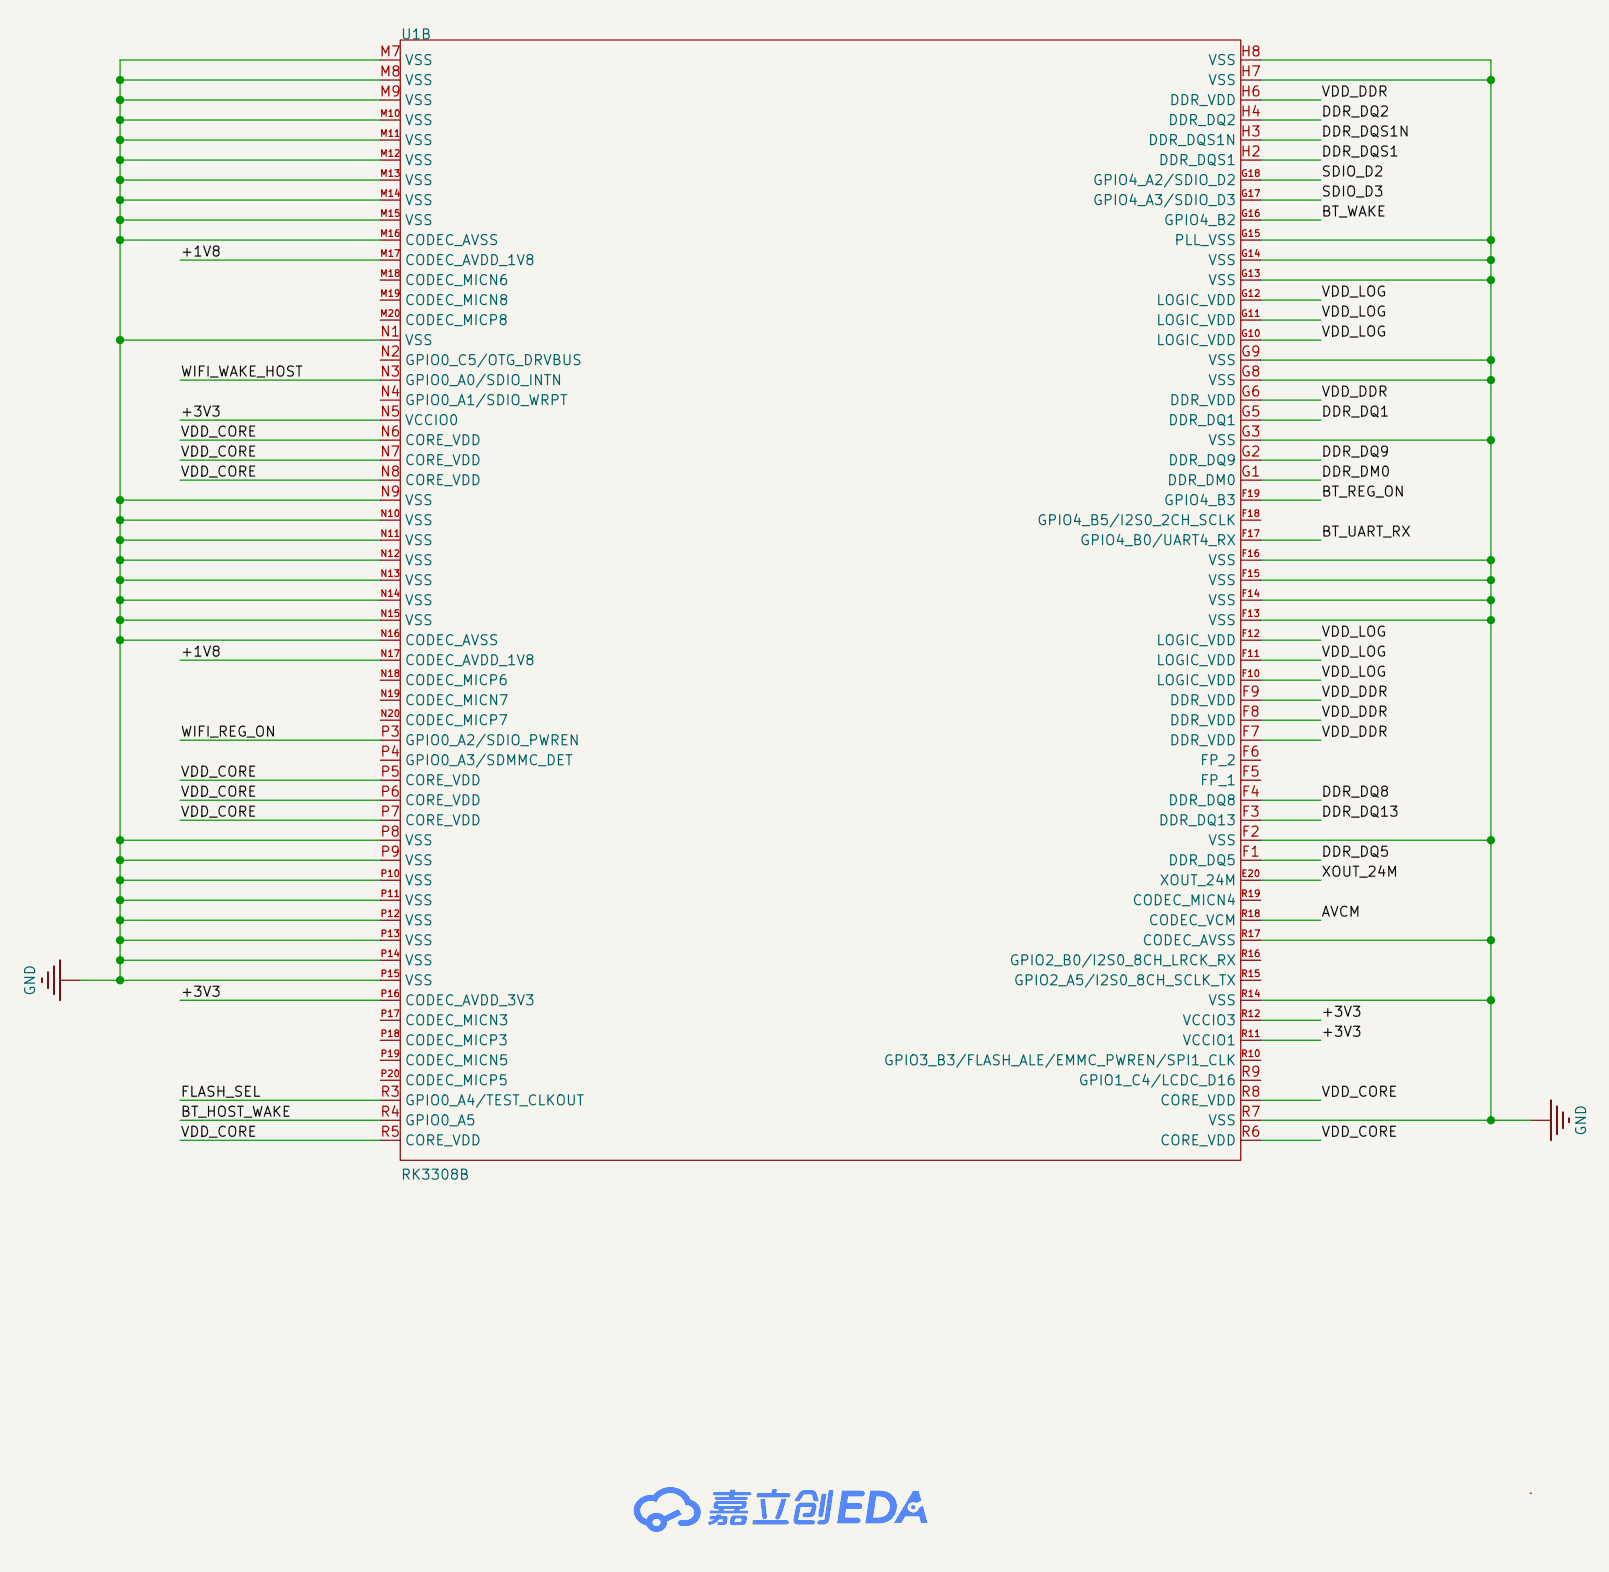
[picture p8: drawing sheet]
<svg xmlns="http://www.w3.org/2000/svg" width="204mm" height="200mm" viewBox="0 0 204 200" stroke-linecap="round" stroke-linejoin="round" font-family="sans-serif">
<path d="M0 0h204.2v199.6h-204.2z" fill="#f5f4ef" stroke="#f5f4ef" stroke-width=".13"/>
<path d="M194.3 142.2h2.5M194.2 189.6h.1" fill="none" stroke="#840000" stroke-width=".15"/>
<path d="M196.8 139.7v5.1M197.6 140.5v3.5M198.4 141.2v2.1M199.1 142v.5" fill="none" stroke="#840000" stroke-width=".25"/>
<g fill="#58f">
<path d="M81 190.5a2.61 2.61 0 0 1 1.9-.7l.5-.4a2.84 2.84 0 0 1 4.2 1 1.69 1.69 0 0 1 1.3 1.9 1.69 1.69 0 0 1-1.8 1.4h-.8l-.2-.1-.1-.3 .3-.3 1.1-.1 .3-.1 .3-.3 .1-.4-.1-.4-.3-.4-.4-.2a.35 .35 0 0 1-.3 0 .35 .35 0 0 1-.1-.4 1.95 1.95 0 0 0-1.8-1.1 1.95 1.95 0 0 0-1.8 1.1l-.7-.1-.8 .2a1.17 1.17 0 0 0-.5 1.1 1.17 1.17 0 0 0 .8 1 1.4 1.4 0 0 1 2.2-.4l1.8-.9 .4 .7-1.9 .9 .1 .2a1.41 1.41 0 0 1-1.3 1.1 1.41 1.41 0 0 1-1.4-.8l-.8-.4h1.6l.2 .3 .4 .2 .3-.2 .1-.4-.2-.3-.3-.1-.4 .2-.1 .3h-1.6a1.85 1.85 0 0 1-.2-2.8z"/>
<path d="M90.1 192.5h.8l.1-.2h.5v.2h.7l.1 .3-.1 .6-.3 .2h-.8v-.3h.5l.1-.2v-.2h-.4a2.12 2.12 0 0 1-1.3 .7l-.2-.3 .9-.4h-.7z"/>
<path d="M90.6 189.4h2l.1-.2 .6-.1v.3h1.8l.2 .3-.2 .2h-1.9v.2h1.6l.1 .1-.2 .2h-3.8l-.2-.1 .1-.2h1.7l.1-.2h-2l-.1-.2z"/>
<path d="M90.7 190.7l.4-.1h3.5l.2 .2-.1 .6-.3 .1-.5 .1-.1 .2h1l.2 .1v.1l-.2 .2h-4.7v-.1v-.3h1.1v-.2h.6l.1 .2h1.2l.2-.2h-2.5l-.2-.2v-.3h.6l.1 .2h2.7l.1-.1 .1-.2-.1-.1h-2.8l-.1 .1v.1h-.6z"/>
<path d="M92.8 192.5l.4-.1h1.4l.2 .3-.1 .7-.2 .1-.2 .1h-1.6l-.1-.1 .1-.3 1.3 .1 .1-.1v-.3v-.1h-.7l-.1 .1-.1 .3h-.5z"/>
<path d="M96.5 190.3h.6l.2 2.3-.2 .3-.2-.1-.1-.1z"/>
<path d="M96.1 189.6h1.8l.1-.5h.6l-.1 .5h1.6l.2 .1v.2l-.1 .1-.2 .1h-3.8l-.2-.1z"/>
<path d="M99.2 190.3h.6l-.8 2.3-.1 .3h-.3l-.2-.1v-.2z"/>
<path d="M95.6 193h4.3l.1 .1 .1 .2-.1 .2-.2 .1h-4.2l-.1-.2z"/>
<path d="M101.6 189.4l.5-.2 1.2 .1 .3 .3 .3 .9-.6 .1-.3-.8-.8-.1-.2 .1-.6 .8h-.5v-.2z"/>
<path d="M101.2 191l.6-.2h1.3l.4 .2 .1 .4-.2 .9-.1 .2-.4 .1h-.9l-.1-.2 .1-.3 .8-.1 .2-.7h-1.3l-.4 1.6 .1 .1h1.9l.1 .2-.1 .3-.2 .1h-1.8l-.5-.2-.1-.5 .3-1.6z"/>
<path d="M104.3 189.7h.6l-.4 2.7-.2 .2h-.2h-.2v-.2z"/>
<path d="M105.2 189.2h.6l-.5 3.7a.86 .86 0 0 1-.9 .7h-.5l-.2-.3 .2-.2 .6-.1 .2-.1z"/>
<path d="M106.9 189.3h2.5l.3 .2v.3l-.2 .2h-1.9l-.1 .9h1.6l.3 .1v.3l-.1 .2-.2 .1h-1.7l-.2 1.1h1.8l.2 .3-.2 .4h-2.7z"/>
<path d="M110.5 189.3h1.3l.7 .1 .6 .3 .4 .5 .3 .8v.8l-.4 .7-.6 .6-.9 .3h-2.1l.1-.7h1.6l.6-.1 .5-.4 .3-.6v-.8l-.3-.4-.5-.3-.9-.1-.4 2.7h-.9z"/>
<path d="M115.9 189.3h.7l.3 1.2-.6 .3-.4-.1-.4 .2-.3 .3v.4l.4 .4h.5l.3-.2 .2-.3 .5-.3 .6 2.2h-.8l-.2-.9h-1.8l-.5 .9h-.9z"/>
<circle cx="115.9" cy="191.4" r=".27"/>
</g>
<g fill="none" stroke="#840000" stroke-width=".15">
<path d="M48.3 17.8h2.5M48.3 15.2h2.5M48.3 12.7h2.5M48.3 10.2h2.5M48.3 7.6h2.5M50.8 5.1h106.7v142.2h-106.7zM157.5 17.8h2.5M157.5 15.2h2.5M157.5 12.7h2.5M157.5 10.2h2.5M157.5 7.6h2.5M48.3 38.1h2.5"/>
<path d="M48.3 35.6h2.5M48.3 33h2.5M48.3 30.5h2.5M48.3 27.9h2.5M48.3 25.4h2.5M48.3 22.9h2.5M48.3 20.3h2.5M157.5 38.1h2.5M157.5 35.6h2.5M157.5 33h2.5M157.5 30.5h2.5M157.5 27.9h2.5"/>
<path d="M157.5 25.4h2.5M157.5 22.9h2.5M157.5 20.3h2.5M48.3 58.4h2.5M48.3 55.9h2.5M48.3 53.3h2.5M48.3 50.8h2.5M48.3 48.3h2.5M48.3 45.7h2.5M48.3 43.2h2.5M48.3 40.6h2.5M157.5 58.4h2.5"/>
<path d="M157.5 55.9h2.5M157.5 53.3h2.5M157.5 50.8h2.5M157.5 48.3h2.5M157.5 45.7h2.5M157.5 43.2h2.5M157.5 40.6h2.5M48.3 78.7h2.5M48.3 76.2h2.5M48.3 73.7h2.5M48.3 71.1h2.5M48.3 68.6h2.5"/>
<path d="M48.3 66h2.5M48.3 63.5h2.5M48.3 61h2.5M157.5 78.7h2.5M157.5 76.2h2.5M157.5 73.7h2.5M157.5 71.1h2.5M157.5 68.6h2.5M157.5 66h2.5M157.5 63.5h2.5M157.5 61h2.5M48.3 99.1h2.5"/>
<path d="M48.3 96.5h2.5M48.3 94h2.5M48.3 91.4h2.5M48.3 88.9h2.5M48.3 86.4h2.5M48.3 83.8h2.5M48.3 81.3h2.5M157.5 99.1h2.5M157.5 96.5h2.5M157.5 94h2.5M157.5 91.4h2.5M157.5 88.9h2.5"/>
<path d="M157.5 86.4h2.5M157.5 83.8h2.5M157.5 81.3h2.5M48.3 111.8h2.5M48.3 109.2h2.5M48.3 106.7h2.5M48.3 104.1h2.5M48.3 101.6h2.5M48.3 114.3h2.5M48.3 116.8h2.5M48.3 119.4h2.5M157.5 111.8h2.5"/>
<path d="M157.5 109.2h2.5M157.5 106.7h2.5M157.5 104.1h2.5M157.5 101.6h2.5M157.5 114.3h2.5M157.5 116.8h2.5M157.5 119.4h2.5M7.6 124.5h2.6M48.3 121.9h2.5M48.3 124.5h2.5M48.3 127h2.5M48.3 129.5h2.5"/>
<path d="M48.3 132.1h2.5M48.3 134.6h2.5M48.3 137.2h2.5M48.3 139.7h2.5M157.5 121.9h2.5M157.5 124.5h2.5M157.5 127h2.5M157.5 129.5h2.5M157.5 132.1h2.5M157.5 134.6h2.5M157.5 137.2h2.5M157.5 139.7h2.5"/>
<path d="M48.3 142.2h2.5M48.3 144.8h2.5M157.5 142.2h2.5M157.5 144.8h2.5"/>
</g>
<path d="M5.3 124.2v.5M6.1 123.4v2.1M6.9 122.7v3.5M7.6 121.9v5.1" fill="none" stroke="#840000" stroke-width=".25"/>
<g fill="none" stroke="#009600" stroke-width=".15">
<path d="M15.2 10.2h33.1M15.2 15.2h33.1M15.2 17.8h33.1M15.2 12.7h33.1M48.3 7.6h-33.1v116.9M160 7.6h29.2v134.6M160 10.2h29.2M160 15.2h7.6M160 17.8h7.6M160 12.7h7.6M15.2 25.4h33.1M15.2 20.3h33.1"/>
<path d="M15.2 22.9h33.1M15.2 30.5h33.1M15.2 27.9h33.1M22.9 33h25.4M160 35.6h29.2M160 25.4h7.6M160 20.3h7.6M160 38.1h7.6M160 22.9h7.6M160 30.5h29.2M160 27.9h7.6M160 33h29.2"/>
<path d="M15.2 43.2h33.1M22.9 58.4h25.4M22.9 48.3h25.4M22.9 53.3h25.4M22.9 55.9h25.4M160 43.2h7.6M160 40.6h7.6M160 58.4h7.6M160 50.8h7.6M160 48.3h29.2M160 53.3h7.6M160 55.9h29.2"/>
<path d="M160 45.7h29.2M15.2 73.7h33.1M15.2 71.1h33.1M15.2 76.2h33.1M15.2 68.6h33.1M15.2 63.5h33.1M15.2 78.7h33.1M15.2 66h33.1M22.9 61h25.4M160 73.7h29.2M160 71.1h29.2M160 76.2h29.2"/>
<path d="M160 61h7.6M160 68.6h7.6M160 63.5h7.6M160 78.7h29.2M15.2 81.3h33.1M22.9 94h25.4M22.9 83.8h25.4M22.9 99.1h25.4M160 94h7.6M160 83.8h7.6M160 81.3h7.6M160 88.9h7.6"/>
<path d="M160 91.4h7.6M160 86.4h7.6M15.2 119.4h33.1M15.2 109.2h33.1M15.2 114.3h33.1M15.2 116.8h33.1M15.2 106.7h33.1M15.2 111.8h33.1M22.9 104.1h25.4M22.9 101.6h25.4M160 119.4h29.2M160 104.1h7.6"/>
<path d="M160 109.2h7.6M160 116.8h7.6M160 106.7h29.2M160 101.6h7.6M160 111.8h7.6M10.2 124.5h38.1M15.2 121.9h33.1M22.9 127h25.4M22.9 139.7h25.4M160 127h29.2M160 132.1h7.6M160 139.7h7.6"/>
<path d="M160 129.5h7.6M22.9 142.2h25.4M22.9 144.8h25.4M160 142.2h34.3M160 144.8h7.6"/>
</g>
<g fill="#009600" stroke="#009600" stroke-width=".13">
<circle cx="15.2" cy="10.2" r=".46"/>
<circle cx="15.2" cy="12.7" r=".46"/>
<circle cx="15.2" cy="15.2" r=".46"/>
<circle cx="15.2" cy="17.8" r=".46"/>
<circle cx="15.2" cy="20.3" r=".46"/>
<circle cx="15.2" cy="22.9" r=".46"/>
<circle cx="15.2" cy="116.8" r=".46"/>
<circle cx="189.2" cy="106.7" r=".46"/>
<circle cx="15.2" cy="27.9" r=".46"/>
<circle cx="15.2" cy="30.5" r=".46"/>
<circle cx="15.2" cy="43.2" r=".46"/>
<circle cx="15.2" cy="81.3" r=".46"/>
<circle cx="15.2" cy="111.8" r=".46"/>
<circle cx="15.2" cy="114.3" r=".46"/>
<circle cx="189.2" cy="10.2" r=".46"/>
<circle cx="189.2" cy="78.7" r=".46"/>
<circle cx="189.2" cy="119.4" r=".46"/>
<circle cx="189.2" cy="127" r=".46"/>
<circle cx="189.2" cy="142.2" r=".46"/>
<circle cx="15.2" cy="25.4" r=".46"/>
<circle cx="15.2" cy="68.6" r=".46"/>
<circle cx="15.2" cy="71.1" r=".46"/>
<circle cx="15.2" cy="73.7" r=".46"/>
<circle cx="15.2" cy="109.2" r=".46"/>
<circle cx="15.2" cy="119.4" r=".46"/>
<circle cx="189.2" cy="30.5" r=".46"/>
<circle cx="189.2" cy="33" r=".46"/>
<circle cx="189.2" cy="35.6" r=".46"/>
<circle cx="189.2" cy="48.3" r=".46"/>
<circle cx="189.2" cy="55.9" r=".46"/>
<circle cx="15.2" cy="63.5" r=".46"/>
<circle cx="15.2" cy="66" r=".46"/>
<circle cx="15.2" cy="76.2" r=".46"/>
<circle cx="15.2" cy="78.7" r=".46"/>
<circle cx="15.2" cy="106.7" r=".46"/>
<circle cx="15.2" cy="121.9" r=".46"/>
<circle cx="15.2" cy="124.5" r=".46"/>
<circle cx="189.2" cy="45.7" r=".46"/>
<circle cx="189.2" cy="71.1" r=".46"/>
<circle cx="189.2" cy="73.7" r=".46"/>
<circle cx="189.2" cy="76.2" r=".46"/>
</g>
<g font-size="1.3" fill="#006464">
<text x="50.8" y="5.3">U1B</text>
<text x="51.3" y="8.6">VSS</text>
<text x="51.3" y="11.1">VSS</text>
<text x="153.2" y="11.1">VSS</text>
<text x="153.2" y="8.6">VSS</text>
<text x="51.3" y="13.7">VSS</text>
<text x="51.3" y="16.2">VSS</text>
<text x="148.2" y="16.2">DDR_DQ2</text>
<text x="148.3" y="13.7">DDR_VDD</text>
<text x="51.3" y="18.7">VSS</text>
<text x="51.3" y="21.3">VSS</text>
<text x="51.3" y="23.8">VSS</text>
<text x="138.6" y="23.8">GPIO4_A2/SDIO_D2</text>
<text x="145.6" y="18.7">DDR_DQS1N</text>
<text x="146.9" y="21.3">DDR_DQS1</text>
<text x="51.3" y="26.4">VSS</text>
<text x="51.3" y="28.9">VSS</text>
<text x="138.6" y="26.4">GPIO4_A3/SDIO_D3</text>
<text x="147.6" y="28.9">GPIO4_B2</text>
<text x="51.3" y="31.4">CODEC_AVSS</text>
<text x="51.3" y="34">CODEC_AVDD_1V8</text>
<text x="148.9" y="31.4">PLL_VSS</text>
<text x="153.2" y="34">VSS</text>
<text x="51.3" y="36.5">CODEC_MICN6</text>
<text x="51.3" y="39.1">CODEC_MICN8</text>
<text x="51.3" y="41.6">CODEC_MICP8</text>
<text x="146.6" y="41.6">LOGIC_VDD</text>
<text x="146.6" y="39.1">LOGIC_VDD</text>
<text x="153.2" y="36.5">VSS</text>
<text x="51.3" y="44.1">VSS</text>
<text x="51.3" y="46.7">GPIO0_C5/OTG_DRVBUS</text>
<text x="146.6" y="44.1">LOGIC_VDD</text>
<text x="153.2" y="46.7">VSS</text>
<text x="51.3" y="49.2">GPIO0_A0/SDIO_INTN</text>
<text x="51.3" y="51.8">GPIO0_A1/SDIO_WRPT</text>
<text x="148.3" y="51.8">DDR_VDD</text>
<text x="153.2" y="49.2">VSS</text>
<text x="51.3" y="54.3">VCCIO0</text>
<text x="51.3" y="56.8">CORE_VDD</text>
<text x="51.3" y="59.4">CORE_VDD</text>
<text x="148.2" y="59.4">DDR_DQ9</text>
<text x="148.2" y="54.3">DDR_DQ1</text>
<text x="153.2" y="56.8">VSS</text>
<text x="51.3" y="61.9">CORE_VDD</text>
<text x="51.3" y="64.5">VSS</text>
<text x="147.6" y="64.5">GPIO4_B3</text>
<text x="148" y="61.9">DDR_DM0</text>
<text x="51.3" y="67">VSS</text>
<text x="51.3" y="69.5">VSS</text>
<text x="131.5" y="67">GPIO4_B5/I2S0_2CH_SCLK</text>
<text x="137" y="69.5">GPIO4_B0/UART4_RX</text>
<text x="51.3" y="72.1">VSS</text>
<text x="51.3" y="74.6">VSS</text>
<text x="51.3" y="77.2">VSS</text>
<text x="153.2" y="77.2">VSS</text>
<text x="153.2" y="74.6">VSS</text>
<text x="153.2" y="72.1">VSS</text>
<text x="51.3" y="79.7">VSS</text>
<text x="51.3" y="82.2">CODEC_AVSS</text>
<text x="146.6" y="82.2">LOGIC_VDD</text>
<text x="153.2" y="79.7">VSS</text>
<text x="51.3" y="84.8">CODEC_AVDD_1V8</text>
<text x="51.3" y="87.3">CODEC_MICP6</text>
<text x="51.3" y="89.9">CODEC_MICN7</text>
<text x="146.6" y="87.3">LOGIC_VDD</text>
<text x="146.6" y="84.8">LOGIC_VDD</text>
<text x="148.3" y="89.9">DDR_VDD</text>
<text x="51.3" y="92.4">CODEC_MICP7</text>
<text x="51.3" y="94.9">GPIO0_A2/SDIO_PWREN</text>
<text x="148.3" y="94.9">DDR_VDD</text>
<text x="148.3" y="92.4">DDR_VDD</text>
<text x="51.3" y="97.5">GPIO0_A3/SDMMC_DET</text>
<text x="51.3" y="100">CORE_VDD</text>
<text x="152.2" y="100">FP_1</text>
<text x="152.2" y="97.5">FP_2</text>
<text x="51.3" y="102.6">CORE_VDD</text>
<text x="51.3" y="105.1">CORE_VDD</text>
<text x="51.3" y="107.6">VSS</text>
<text x="146.9" y="105.1">DDR_DQ13</text>
<text x="148.2" y="102.6">DDR_DQ8</text>
<text x="153.2" y="107.6">VSS</text>
<text x="51.3" y="110.2">VSS</text>
<text x="51.3" y="112.7">VSS</text>
<text x="147.1" y="112.7">XOUT_24M</text>
<text x="148.2" y="110.2">DDR_DQ5</text>
<text x="51.3" y="115.3">VSS</text>
<text x="51.3" y="117.8">VSS</text>
<text x="143.6" y="115.3">CODEC_MICN4</text>
<text x="145.7" y="117.8">CODEC_VCM</text>
<text x="51.3" y="120.3">VSS</text>
<text x="51.3" y="122.9">VSS</text>
<text x="51.3" y="125.4">VSS</text>
<text x="128" y="122.9">GPIO2_B0/I2S0_8CH_LRCK_RX</text>
<text x="128.6" y="125.4">GPIO2_A5/I2S0_8CH_SCLK_TX</text>
<text x="144.9" y="120.3">CODEC_AVSS</text>
<text x="4.8" y="126.5" transform="rotate(-90 4.8 126.5)">GND</text>
<text x="51.3" y="128">CODEC_AVDD_3V3</text>
<text x="51.3" y="130.5">CODEC_MICN3</text>
<text x="150" y="130.5">VCCIO3</text>
<text x="153.2" y="128">VSS</text>
<text x="51.3" y="133">CODEC_MICP3</text>
<text x="51.3" y="135.6">CODEC_MICN5</text>
<text x="112.1" y="135.6">GPIO3_B3/FLASH_ALE/EMMC_PWREN/SPI1_CLK</text>
<text x="150" y="133">VCCIO1</text>
<text x="51.3" y="138.1">CODEC_MICP5</text>
<text x="51.3" y="140.7">GPIO0_A4/TEST_CLKOUT</text>
<text x="51.3" y="143.2">GPIO0_A5</text>
<text x="136.8" y="138.1">GPIO1_C4/LCDC_D16</text>
<text x="147.1" y="140.7">CORE_VDD</text>
<text x="153.2" y="143.2">VSS</text>
<text x="51.3" y="145.7">CORE_VDD</text>
<text x="147.1" y="145.7">CORE_VDD</text>
<text x="201.6" y="144.3" transform="rotate(-90 201.6 144.3)">GND</text>
<text x="50.8" y="150.1">RK3308B</text>
</g>
<g font-size="1.3" fill="#a90000">
<text x="48.1" y="7.5">M7</text>
<text x="48.1" y="10">M8</text>
<text x="157.4" y="10">H7</text>
<text x="157.4" y="7.5">H8</text>
<text x="48.1" y="12.6">M9</text>
<text x="157.4" y="17.6">H3</text>
<text x="157.4" y="15.1">H4</text>
<text x="157.4" y="12.6">H6</text>
<text x="157.4" y="20.2">H2</text>
<text x="48.1" y="43">N1</text>
<text x="48.1" y="45.6">N2</text>
<text x="157.4" y="45.6">G9</text>
<text x="48.1" y="48.1">N3</text>
<text x="48.1" y="50.7">N4</text>
<text x="48.1" y="53.2">N5</text>
<text x="157.4" y="53.2">G5</text>
<text x="157.4" y="50.7">G6</text>
<text x="157.4" y="48.1">G8</text>
<text x="48.1" y="55.7">N6</text>
<text x="48.1" y="58.3">N7</text>
<text x="157.4" y="58.3">G2</text>
<text x="157.4" y="55.7">G3</text>
<text x="48.1" y="60.8">N8</text>
<text x="48.1" y="63.4">N9</text>
<text x="157.4" y="60.8">G1</text>
<text x="157.5" y="88.8">F9</text>
<text x="48.2" y="93.8">P3</text>
<text x="157.5" y="93.8">F7</text>
<text x="157.5" y="91.3">F8</text>
<text x="48.2" y="96.4">P4</text>
<text x="48.2" y="98.9">P5</text>
<text x="48.2" y="101.5">P6</text>
<text x="157.5" y="101.5">F4</text>
<text x="157.5" y="98.9">F5</text>
<text x="157.5" y="96.4">F6</text>
<text x="48.2" y="104">P7</text>
<text x="48.2" y="106.5">P8</text>
<text x="157.5" y="106.5">F2</text>
<text x="157.5" y="104">F3</text>
<text x="48.2" y="109.1">P9</text>
<text x="157.5" y="109.1">F1</text>
<text x="157.4" y="137">R9</text>
<text x="48.2" y="139.6">R3</text>
<text x="48.2" y="142.1">R4</text>
<text x="157.4" y="142.1">R7</text>
<text x="157.4" y="139.6">R8</text>
<text x="48.2" y="144.6">R5</text>
<text x="157.4" y="144.6">R6</text>
</g>
<g font-size="1.3" fill="#0f0f0f">
<text x="167.6" y="17.7">DDR_DQS1N</text>
<text x="167.6" y="15.1">DDR_DQ2</text>
<text x="167.6" y="12.6">VDD_DDR</text>
<text x="167.6" y="22.7">SDIO_D2</text>
<text x="167.6" y="20.2">DDR_DQS1</text>
<text x="167.6" y="27.8">BT_WAKE</text>
<text x="167.6" y="25.3">SDIO_D3</text>
<text x="22.8" y="32.9">+1V8</text>
<text x="167.6" y="40.5">VDD_LOG</text>
<text x="167.6" y="38">VDD_LOG</text>
<text x="167.6" y="43.1">VDD_LOG</text>
<text x="22.8" y="53.2">+3V3</text>
<text x="22.8" y="48.1">WIFI_WAKE_HOST</text>
<text x="167.6" y="53.2">DDR_DQ1</text>
<text x="167.6" y="50.7">VDD_DDR</text>
<text x="22.8" y="55.8">VDD_CORE</text>
<text x="22.8" y="58.3">VDD_CORE</text>
<text x="167.6" y="58.3">DDR_DQ9</text>
<text x="22.8" y="60.8">VDD_CORE</text>
<text x="167.6" y="63.4">BT_REG_ON</text>
<text x="167.6" y="60.8">DDR_DM0</text>
<text x="167.6" y="68.5">BT_UART_RX</text>
<text x="22.8" y="83.7">+1V8</text>
<text x="167.6" y="81.2">VDD_LOG</text>
<text x="167.6" y="83.7">VDD_LOG</text>
<text x="167.6" y="88.8">VDD_DDR</text>
<text x="167.6" y="86.2">VDD_LOG</text>
<text x="22.8" y="93.9">WIFI_REG_ON</text>
<text x="167.6" y="93.9">VDD_DDR</text>
<text x="167.6" y="91.3">VDD_DDR</text>
<text x="22.8" y="101.5">VDD_CORE</text>
<text x="22.8" y="98.9">VDD_CORE</text>
<text x="167.6" y="101.5">DDR_DQ8</text>
<text x="22.8" y="104">VDD_CORE</text>
<text x="167.6" y="104">DDR_DQ13</text>
<text x="167.6" y="109.1">DDR_DQ5</text>
<text x="167.6" y="111.6">XOUT_24M</text>
<text x="167.6" y="116.7">AVCM</text>
<text x="22.8" y="126.9">+3V3</text>
<text x="167.6" y="129.4">+3V3</text>
<text x="167.6" y="132">+3V3</text>
<text x="22.8" y="142.1">BT_HOST_WAKE</text>
<text x="22.8" y="139.6">FLASH_SEL</text>
<text x="167.6" y="139.6">VDD_CORE</text>
<text x="22.8" y="144.7">VDD_CORE</text>
<text x="167.6" y="144.7">VDD_CORE</text>
</g>
<g font-size=".8" fill="#a90000">
<text x="48.2" y="15">M10</text>
<text x="48.2" y="17.6">M11</text>
<text x="48.2" y="20.1">M12</text>
<text x="48.2" y="22.6">M13</text>
<text x="157.4" y="22.6">G18</text>
<text x="48.2" y="25.2">M14</text>
<text x="48.2" y="27.7">M15</text>
<text x="157.4" y="27.7">G16</text>
<text x="157.4" y="25.2">G17</text>
<text x="48.2" y="30.3">M16</text>
<text x="48.2" y="32.8">M17</text>
<text x="48.2" y="35.3">M18</text>
<text x="157.4" y="35.3">G13</text>
<text x="157.4" y="32.8">G14</text>
<text x="157.4" y="30.3">G15</text>
<text x="48.2" y="37.9">M19</text>
<text x="48.2" y="40.4">M20</text>
<text x="157.4" y="40.4">G11</text>
<text x="157.4" y="37.9">G12</text>
<text x="157.4" y="43">G10</text>
<text x="48.2" y="65.8">N10</text>
<text x="157.5" y="65.8">F18</text>
<text x="157.5" y="63.3">F19</text>
<text x="48.2" y="68.4">N11</text>
<text x="48.2" y="70.9">N12</text>
<text x="157.5" y="70.9">F16</text>
<text x="157.5" y="68.4">F17</text>
<text x="48.2" y="73.4">N13</text>
<text x="48.2" y="76">N14</text>
<text x="157.5" y="76">F14</text>
<text x="157.5" y="73.4">F15</text>
<text x="48.2" y="78.5">N15</text>
<text x="48.2" y="81.1">N16</text>
<text x="48.2" y="83.6">N17</text>
<text x="157.5" y="83.6">F11</text>
<text x="157.5" y="81.1">F12</text>
<text x="157.5" y="78.5">F13</text>
<text x="48.2" y="86.1">N18</text>
<text x="48.2" y="88.7">N19</text>
<text x="157.5" y="86.1">F10</text>
<text x="48.2" y="91.2">N20</text>
<text x="48.2" y="111.5">P10</text>
<text x="157.5" y="111.5">E20</text>
<text x="48.2" y="114.1">P11</text>
<text x="48.2" y="116.6">P12</text>
<text x="48.2" y="119.2">P13</text>
<text x="157.4" y="119.2">R17</text>
<text x="157.4" y="116.6">R18</text>
<text x="157.4" y="114.1">R19</text>
<text x="48.2" y="121.7">P14</text>
<text x="48.2" y="124.2">P15</text>
<text x="157.4" y="124.2">R15</text>
<text x="157.4" y="121.7">R16</text>
<text x="48.2" y="126.8">P16</text>
<text x="48.2" y="129.3">P17</text>
<text x="48.2" y="131.9">P18</text>
<text x="157.4" y="131.9">R11</text>
<text x="157.4" y="129.3">R12</text>
<text x="157.4" y="126.8">R14</text>
<text x="48.2" y="134.4">P19</text>
<text x="48.2" y="136.9">P20</text>
<text x="157.4" y="134.4">R10</text>
</g>
</svg>
